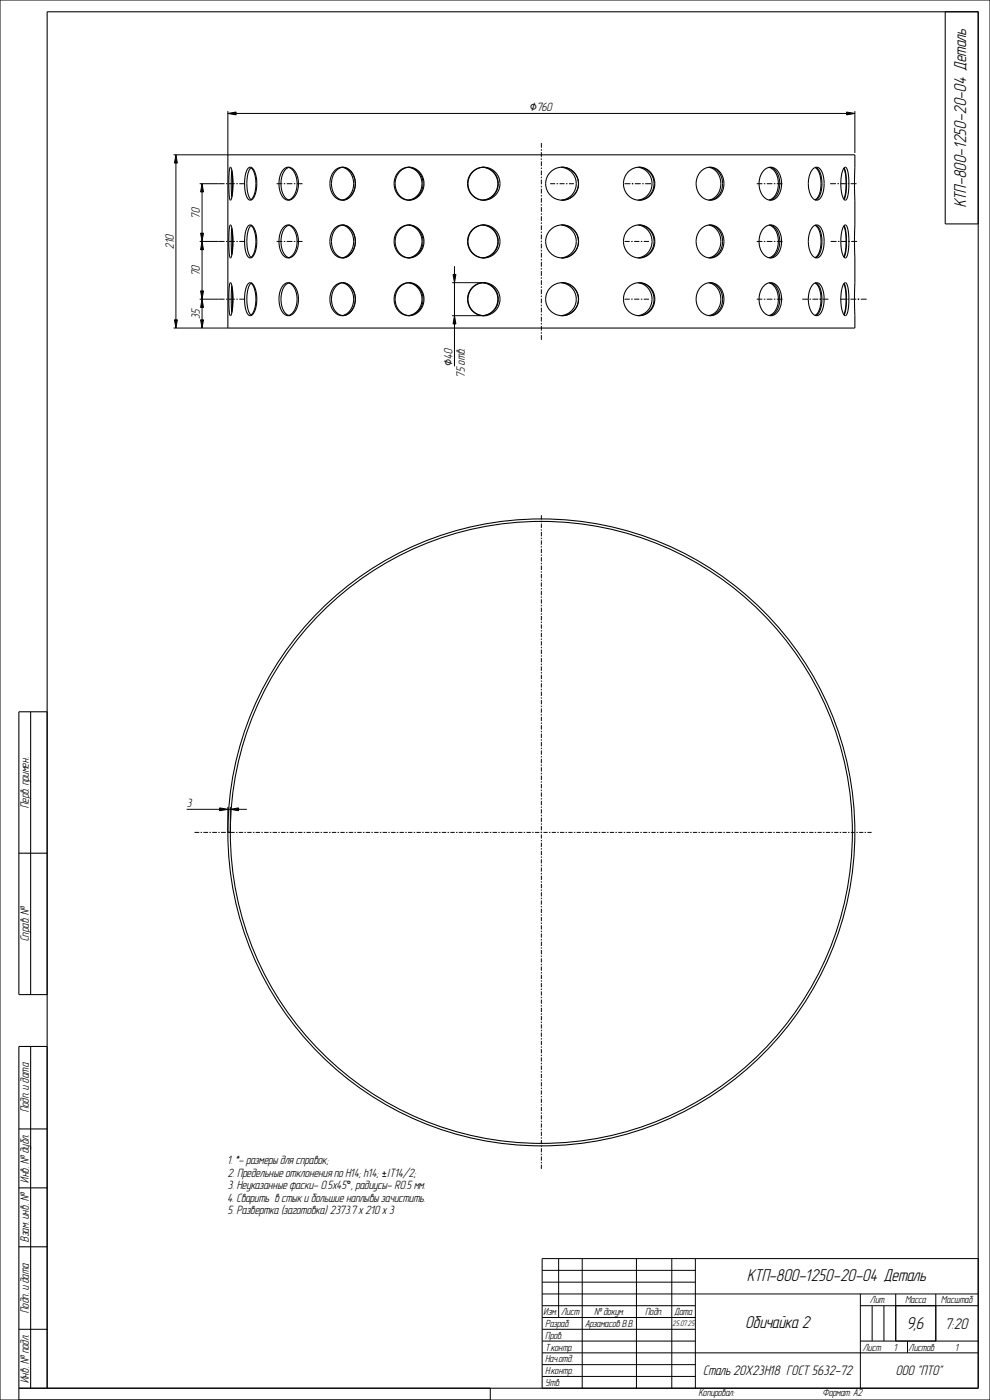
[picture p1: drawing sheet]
<svg xmlns="http://www.w3.org/2000/svg" width="420mm" height="594mm" viewBox="0 0 420 594" stroke-linecap="round" stroke-linejoin="round" font-family="sans-serif">
<g fill="#000">
<path d="M96.7 48.1l3.5-.6v1.2zM359.2 47.5l3.5 .6-3.5 .6zM74.6 65.7l.6 3.5h-1.2zM85.7 77.9l.6 3.5h-1.2zM85.1 98.9h1.2l-.6 3.5zM85.7 102.4l.6 3.5h-1.2zM192.2 116.4h1.2l-.6 3.5zM74 135.7h1.2l-.6 3.5zM85.1 135.7h1.2l-.6 3.5zM85.7 126.9l.6 3.5h-1.2zM85.1 123.4h1.2l-.6 3.5zM192.8 133.9l.6 3.5h-1.2z"/>
<path d="M93.2 342.8l3.5 .6-3.5 .6zM97.7 343.4l3.5-.6v1.2z"/>
</g>
<g fill="none" stroke="#000" stroke-width=".42">
<path d="M0 0h420v594h-420zM96.7 48.1l3.5-.6v1.2zM96.7 47.1v18.6h-23.1M100.2 48.1h259M359.2 47.5l3.5 .6-3.5 .6zM362.7 47.1v17.8M74.6 65.7l.6 3.5h-1.2zM74.6 69.2v66.5M84.7 77.9h10.6M85.7 77.9l.6 3.5h-1.2zM95.9 77.9h.6M97.1 77.9h2.5"/>
<path d="M100.3 77.9h.6M101.5 77.9h2.5M117.3 77.9h2.5M120.4 77.9h.6M121.6 77.9h2.4M124.7 77.9h.6M125.9 77.9h2.4M229.7 60.7v2M229.7 63.3v.6M229.7 64.6v2M229.7 67.2v.6M229.7 68.5v2"/>
<path d="M229.7 71.1v.6M229.7 72.3v2M229.7 75v.6M229.7 76.2v2M229.7 78.8v.7M233.4 77.9h2.1M236.1 77.9h.7M237.4 77.9h2.1M240.1 77.9h.6M241.4 77.9h2.1M264.9 77.9h2.6M268.1 77.9h.1"/>
<path d="M268.1 77.9h.6M269.3 77.9h2.5M272.5 77.9h.6M273.7 77.9h2.5M321 77.9h2.4M324 77.9h.7M325.3 77.9h2.4M328.3 77.9h.6M329.6 77.9h2.3M352.2 77.9h2.5M355.3 77.9h.6M356.5 77.9h2.5"/>
<path d="M359.6 77.9h.7M360.9 77.9h2.5M85.1 98.9h1.2l-.6 3.5zM85.7 81.4v17.5M229.7 80.1v2M229.7 82.7v.6M229.7 84v2M229.7 86.6v.6M229.7 87.9v2M229.7 90.5v.6M229.7 91.7v2M229.7 94.4v.6"/>
<path d="M229.7 95.6v2M229.7 98.2v.7M229.7 99.5v2M84.7 102.4h10.6M85.7 102.4l.6 3.5h-1.2zM85.7 105.9v17.5M95.9 102.4h.6M97.1 102.4h2.5M100.3 102.4h.6M101.5 102.4h2.5M117.3 102.4h2.5M120.4 102.4h.6"/>
<path d="M121.6 102.4h2.4M124.7 102.4h.6M125.9 102.4h2.4M191.8 119.9h12.6M192.2 116.4h1.2l-.6 3.5zM192.8 112.9v3.5M192.8 119.9v14M229.7 102.1v.7M229.7 103.4v2M229.7 106v.6M229.7 107.3v2M229.7 109.9v.6"/>
<path d="M229.7 111.1v2M229.7 113.8v.6M229.7 115v2M229.7 117.6v.7M229.7 118.9v2M264.9 102.4h2.3M267.8 102.4h.6M269 102.4h2.2M271.9 102.4h.6M273.1 102.4h2.2M321 102.4h2.4M324 102.4h.7"/>
<path d="M325.3 102.4h2.4M328.3 102.4h.6M329.6 102.4h2.3M352.4 102.4h2.5M355.5 102.4h.6M356.8 102.4h2.4M359.9 102.4h.6M361.1 102.4h2.5M73.6 139.2h23.1M74 135.7h1.2l-.6 3.5zM84.7 126.9h10.6M85.1 135.7h1.2l-.6 3.5z"/>
<path d="M85.1 123.4h1.2l-.6 3.5zM85.7 126.9l.6 3.5h-1.2zM85.7 130.4v5.3M95.9 126.9h.6M97.1 126.9h2.5M100.3 126.9h.6M101.5 126.9h2.5M191.8 133.9h14.6M192.8 133.9l.6 3.5h-1.2zM192.8 137.4v18M229.7 121.5v.7M229.7 122.8v2"/>
<path d="M229.7 125.4v.6M229.7 126.7v2M229.7 129.3v.6M229.7 130.5v2M229.7 133.2v.6M229.7 134.4v2M229.7 137.1v.6M229.7 138.3v2M264.9 126.9h2.3M267.8 126.9h.6M269 126.9h2.2M271.9 126.9h.6"/>
<path d="M273.1 126.9h2.2M321 126.9h2.4M324 126.9h.7M325.3 126.9h2.4M328.3 126.9h.6M329.6 126.9h2.3M340.4 126.9h2.4M343.4 126.9h.6M344.7 126.9h2.4M347.7 126.9h.1M347.7 126.9h.7M349 126.9h2.4"/>
<path d="M356.4 126.9h2.5M359.6 126.9h.6M360.8 126.9h2.5M363.9 126.9h.1M363.9 126.9h.6M365.2 126.9h2.5M229.7 140.9v.7M229.7 142.2v2M229.7 218.6v1.8M229.7 221v.6M229.7 222.2v1.8M229.7 224.6v.5"/>
<path d="M229.7 225.7v1.8M229.7 228.1v.6M229.7 229.3v1.8M229.7 231.7v.6M229.7 232.9v1.8M229.7 235.3v.5M229.7 236.4v1.8M229.7 238.8v.6M229.7 240v1.8M229.7 242.4v.6M229.7 243.6v1.8M229.7 246v.5"/>
<path d="M229.7 247.1v1.8M229.7 249.5v.6M229.7 250.7v1.8M229.7 253.1v.6M229.7 254.2v1.9M229.7 256.6v.6M229.7 257.8v1.8M229.7 260.2v.6M229.7 261.4v1.8M229.7 263.8v.6M229.7 264.9v1.9M229.7 267.3v.6"/>
<path d="M229.7 268.5v1.8M229.7 270.9v.6M229.7 272.1v1.8M229.7 274.5v.5M229.7 275.6v1.8M229.7 278v.6M229.7 279.2v1.8M229.7 281.6v.6M229.7 282.8v1.8M229.7 285.2v.5M229.7 286.3v1.8M229.7 288.7v.6"/>
<path d="M229.7 289.9v1.8M229.7 292.3v.6M229.7 293.5v1.8M229.7 295.9v.5M229.7 297v1.8M229.7 299.4v.6M229.7 300.6v1.8M229.7 303v.6M229.7 304.1v1.9M229.7 306.5v.6M229.7 307.7v1.8M229.7 310.1v.6"/>
<path d="M229.7 311.3v1.8M229.7 313.7v.6M229.7 314.8v1.9M229.7 317.2v.6M229.7 318.4v1.8M229.7 320.8v.6M229.7 322v1.8M229.7 324.4v.6M229.7 325.5v1.8M229.7 327.9v.6M229.7 329.1v1.8M229.7 331.5v.6"/>
<path d="M229.7 332.7v1.8M229.7 335.1v.5M229.7 336.2v1.8M229.7 338.6v.6M229.7 339.8v1.8M79.2 343.4h14M82.5 353.2h2M85.1 353.2h.6M86.3 353.2h2M88.9 353.2h.6M90 353.2h2M92.6 353.2h.6"/>
<path d="M93.2 342.8l3.5 .6-3.5 .6zM93.8 353.2h2M96.7 342.4v10.8h-.3M96.7 343.4h1M97.7 343.4l3.5-.6v1.2zM97.7 342.4v10.8h1.9M100.1 353.2h.6M101.2 343.4h3.5M101.3 353.2h1.8M103.7 353.2h.6M104.9 353.2h1.8M107.3 353.2h.6"/>
<path d="M108.5 353.2h1.8M110.9 353.2h.6M112.1 353.2h1.8M114.5 353.2h.6M115.7 353.2h1.8M118.1 353.2h.6M119.3 353.2h1.8M121.7 353.2h.6M122.8 353.2h1.9M125.3 353.2h.6M126.4 353.2h1.9M128.9 353.2h.5"/>
<path d="M130 353.2h1.9M132.4 353.2h.6M133.6 353.2h1.9M136 353.2h.6M137.2 353.2h1.8M139.6 353.2h.6M140.8 353.2h1.8M143.2 353.2h.6M144.4 353.2h1.8M146.8 353.2h.6M148 353.2h1.8M150.4 353.2h.6"/>
<path d="M151.6 353.2h1.8M154 353.2h.6M155.2 353.2h1.8M157.6 353.2h.6M158.7 353.2h1.9M161.2 353.2h.6M162.3 353.2h1.9M164.8 353.2h.5M165.9 353.2h1.9M168.3 353.2h.6M169.5 353.2h1.9M171.9 353.2h.6"/>
<path d="M173.1 353.2h1.8M175.5 353.2h.6M176.7 353.2h1.8M179.1 353.2h.6M180.3 353.2h1.8M182.7 353.2h.6M183.9 353.2h1.8M186.3 353.2h.6M187.5 353.2h1.8M189.9 353.2h.6M191.1 353.2h1.8M193.5 353.2h.6"/>
<path d="M194.6 353.2h1.9M197.1 353.2h.6M198.2 353.2h1.9M200.7 353.2h.5M201.8 353.2h1.9M204.2 353.2h.6M205.4 353.2h1.9M207.8 353.2h.6M209 353.2h1.8M211.4 353.2h.6M212.6 353.2h1.8M215 353.2h.6"/>
<path d="M216.2 353.2h1.8M218.6 353.2h.6M219.8 353.2h1.8M222.2 353.2h.6M223.4 353.2h1.8M225.8 353.2h.6M227 353.2h1.8M229.4 353.2h.6M229.7 342.2v.6M229.7 343.4v1.8M229.7 345.8v.5M229.7 346.9v1.8"/>
<path d="M229.7 349.3v.6M229.7 350.5v1.8M229.7 352.9v.6M229.7 354v1.8M229.7 356.4v.6M229.7 357.6v1.7M229.7 359.9v.6M230.5 353.2h1.8M232.9 353.2h.6M234.1 353.2h1.7M236.4 353.2h.6M237.6 353.2h1.8"/>
<path d="M239.9 353.2h.6M241.1 353.2h1.8M243.5 353.2h.6M244.6 353.2h1.8M247 353.2h.6M248.2 353.2h1.7M250.5 353.2h.6M251.7 353.2h1.8M254 353.2h.6M255.2 353.2h1.8M257.6 353.2h.6M258.7 353.2h1.8"/>
<path d="M261.1 353.2h.6M262.3 353.2h1.7M264.6 353.2h.6M265.8 353.2h1.8M268.1 353.2h.6M269.3 353.2h1.8M271.7 353.2h.6M272.8 353.2h1.8M275.2 353.2h.6M276.4 353.2h1.7M278.7 353.2h.6M279.9 353.2h1.8"/>
<path d="M282.2 353.2h.6M283.4 353.2h1.8M285.8 353.2h.6M286.9 353.2h1.8M289.3 353.2h.6M290.5 353.2h1.7M292.8 353.2h.6M294 353.2h1.8M296.3 353.2h.6M297.5 353.2h1.8M299.9 353.2h.5M301 353.2h1.8"/>
<path d="M303.4 353.2h.6M304.6 353.2h1.7M306.9 353.2h.6M308.1 353.2h1.8M310.4 353.2h.6M311.6 353.2h1.8M314 353.2h.5M315.1 353.2h1.8M317.5 353.2h.6M318.7 353.2h1.7M321 353.2h.6M322.2 353.2h1.8"/>
<path d="M324.5 353.2h.6M325.7 353.2h1.8M328.1 353.2h.5M329.2 353.2h1.8M331.6 353.2h.6M332.8 353.2h1.7M335.1 353.2h.6M336.3 353.2h1.7M338.6 353.2h.6M339.8 353.2h1.8M342.2 353.2h.5M343.3 353.2h1.8"/>
<path d="M345.7 353.2h.6M346.8 353.2h1.8M349.2 353.2h.6M350.4 353.2h1.7M352.7 353.2h.6M353.9 353.2h1.8M356.3 353.2h.5M357.4 353.2h1.8M359.8 353.2h.6M360.9 353.2h1.8M363.3 353.2h.6M364.5 353.2h1.7"/>
<path d="M366.8 353.2h.6M368 353.2h1.8M229.7 361.1v1.7M229.7 363.4v.6M229.7 364.6v1.7M229.7 366.9v.6M229.7 368.1v1.7M229.7 370.4v.6M229.7 371.6v1.7M229.7 373.9v.6M229.7 375.1v1.7M229.7 377.4v.6"/>
<path d="M229.7 378.6v1.7M229.7 380.9v.6M229.7 382.1v1.7M229.7 384.4v.6M229.7 385.6v1.7M229.7 387.9v.6M229.7 389.1v1.7M229.7 391.4v.6M229.7 392.6v1.7M229.7 394.9v.6M229.7 396.1v1.7M229.7 398.4v.6"/>
<path d="M229.7 399.6v1.7M229.7 401.9v.6M229.7 403.1v1.8M229.7 405.4v.6M229.7 406.6v1.8M229.7 408.9v.6M229.7 410.1v1.8M229.7 412.4v.6M229.7 413.6v1.8M229.7 415.9v.6M229.7 417.1v1.8M229.7 419.4v.6"/>
<path d="M229.7 420.6v1.8M229.7 423v.5M229.7 424.1v1.8M229.7 426.5v.5M229.7 427.6v1.8M229.7 430v.5M229.7 431.1v1.8M229.7 433.5v.5M229.7 434.6v1.8M229.7 437v.5M229.7 438.1v1.8M229.7 440.5v.6"/>
<path d="M229.7 441.6v1.8M229.7 444v.6M229.7 445.1v1.8M229.7 447.5v.6M229.7 448.6v1.8M229.7 451v.6M229.7 452.1v1.8M229.7 454.5v.6M229.7 455.6v1.8M229.7 458v.6M229.7 459.2v1.7M229.7 461.5v.6"/>
<path d="M229.7 462.7v1.7M229.7 465v.6M229.7 466.2v1.7M229.7 468.5v.6M229.7 469.7v1.7M229.7 472v.6M229.7 473.2v1.7M229.7 475.5v.6M229.7 476.7v1.7M229.7 479v.6M229.7 480.2v1.7M229.7 482.5v.6"/>
<path d="M229.7 483.7v1.7M229.7 486v.6M229.7 487.2v1.7M229.7 489.5v.6M229.7 490.7v1.7M229.7 493v.6M229.7 494.2v1.7M230 534h185v55h-185zM230 539h65M237 534v25M247 534v55M270 534v55"/>
<path d="M285 534v55M295 534v55M230 544h65M230 549h185M230 554h65M230 559h65M365 554h50M365 549v40M370 554v15M375 554v15M380 549v20M397 549v20"/>
<path d="M230 564h65M230 569h65M230 574h185M230 579h65M365 569h50M385 569v5M8 594v-5h200v5M230 584h65"/>
</g>
<g fill="none" stroke="#000" stroke-width=".45">
<path d="M401 5v90h14M96.7 65.7h266v73.5h-266zM97.7 71l.4 .4 .4 1.5 .4 4.7-.3 4.9-.8 2.4-.5-1.5-.2-4.9 .1-5.5zM98.3 72.7l.4 5.2-.4 5.3M98.4 72.2l-.3 5.7 .3 5.8M105.3 71.3l1.2-.3 1.1 1 .9 2.1 .4 2.9-.1 2.9-.5 2.5-.9 1.8-1.1 .7-.9-.3-.7-1-.9-4.2 .3-5 .5-1.9zM106.5 71.2l.8 .9 .7 1.6 .6 4.2-.6 4.3-.7 1.6-.8 .9M106.7 71.1l-.8 .8-.6 1.5-.6 4.5 .6 4.6 .6 1.5 .8 .8M120.4 71.8l1.6-.8 1.9 .4 1.6 1.8 .9 2.7 .2 2.9-.7 3-1.4 2.1-1.7 1-1.4-.1-1.2-.9-.9-1.5-.7-2.1-.2-2.4 .2-2.3 .7-2.2zM122.5 71l1.4 .9 1.1 1.5 .8 2.1 .2 2.4-.2 2.4-.8 2.2-1.1 1.5-1.4 .8M122.8 71l-1.5 .7-1.1 1.6-.7 2.1-.3 2.5 .3 2.6 .7 2.1 1.1 1.6 1.5 .7M142.1 72.3l2.1-1.2 2.5 .1 2.1 1.4 1.5 2.4 .5 2.9-.5 3-1.5 2.4-2.1 1.4-1.8 .2-1.9-.6-1.5-1.4-1-1.8-.5-2.2 .1-2.5 .7-2.3z"/>
<path d="M145.2 71l-1.8 .8-1.5 1.5-.9 2.2-.4 2.4 .4 2.5 .9 2.2 1.5 1.5 1.8 .8M145.2 71l1.9 .8 1.5 1.5 1.1 2.2 .3 2.4-.3 2.5-1.1 2.2-1.5 1.5-1.9 .8M145.6 71h.3M145.6 71h-.4M145.9 71h.1M145.9 71l1.9 .8 1.5 1.5 1 2.2 .4 2.4-.4 2.5-1 2.2-1.5 1.5-1.9 .8M173.3 71h.1M173.4 71h.1M173.4 71l2.2 .8 1.8 1.5 1.2 2.2 .4 2.4-.4 2.5-1.2 2.2-1.8 1.5-2.2 .8M173.5 70.9l2.4 .6 2.1 1.5 1.4 2.3 .5 2.6-.5 2.7-1.4 2.3-2.1 1.5-2.4 .5M173.5 70.9l-2.5 .6-2 1.5-1.3 2.3-.5 2.6 .5 2.7 1.3 2.3 2 1.5 2.5 .5M173.5 71l-2.3 .6-1.9 1.6-1.2 2.2-.5 2.5 .5 2.6 1.2 2.2 1.9 1.6 2.3 .6"/>
<path d="M173.5 71l2.4 .7 1.8 1.5 1.4 2.3 .4 2.4-.4 2.5-1.4 2.3-1.8 1.5-2.4 .7M173.7 70.9l-.2 .1M204.8 71h.4M204.9 71h.3M205.2 71h.1M205.2 71l2.3 .8 2 1.5 1.3 2.2 .4 2.4-.4 2.5-1.3 2.2-2 1.5-2.3 .8M205.2 71l2.5 .8 2 1.5 1.3 2.2 .4 2.4-.4 2.5-1.3 2.2-2 1.5-2.5 .8M205.2 70.9l2.6 .6 2.3 1.5 1.5 2.3 .5 2.6-.5 2.7-1.5 2.3-2.3 1.5-2.6 .5M205.2 70.9l-2.6 .6-2.2 1.5-1.5 2.3-.5 2.6 .5 2.7 1.5 2.3 2.2 1.5 2.6 .5M205.2 70.9l-2.6 .6-2.1 1.6-1.5 2.2-.5 2.6 .5 2.7 1.5 2.2 2.1 1.5 2.6 .6M238 71h.4M238.4 71h.1"/>
<path d="M238.4 71l2.4 .8 2 1.5 1.2 2.2 .5 2.4-.5 2.5-1.2 2.1-2 1.6-2.3 .8M245.4 77.9l-.3-1.9-.9-1.9-1.3-1.5-1.8-1.1a7 7 0 0 0-9.5 5.1 7 7 0 0 0 6.9 8.3M245.4 77.9l-.5 2.7-1.5 2.3-2.3 1.5-2.6 .5M245.5 77.9l-.6 2.7-1.5 2.3-2.2 1.5-2.7 .5M270.6 71h.2M270.8 71h.1M270.9 71l2.2 .8 1.9 1.5 1.2 2.2 .4 2.4-.4 2.5-1.2 2.2-1.9 1.5-2.2 .8M271 70.9h.2M271.2 70.9h.1M271.2 70.9l2.4 .7 2.1 1.5 1.3 2.2 .5 2.6-.5 2.6-1.3 2.3-2.1 1.5-2.4 .6M271.2 70.9l-2.5 .6-2.2 1.5-1.5 2.3-.5 2.6 .5 2.7 1.5 2.3 2.2 1.5 2.5 .5M271.2 70.9l2.5 .6 2.2 1.5 1.4 2.3 .5 2.6-.5 2.7-1.4 2.3-2.2 1.5-2.5 .5"/>
<path d="M300.7 71l2 .8 1.7 1.5 1 2.2 .4 2.4-.4 2.5-1 2.2-1.7 1.5-2 .8M301 70.9l.3 .1M301.3 71l2.1 .7 1.7 1.5 1.1 2.2 .4 2.5-.4 2.6-1.1 2.1-1.7 1.6-2.1 .7M301.3 70.9l-2.2 .6-2 1.5-1.3 2.3-.5 2.6 .5 2.7 1.3 2.3 2 1.5 2.2 .5M301.3 70.9l2.3 .6 1.8 1.5 1.3 2.3 .4 2.6-.4 2.7-1.3 2.3-1.8 1.5-2.3 .5M324.1 72.3l2-1.2 2.1 .1 1.8 1.4 1.2 2.5 .4 3.1-.6 3.1-1.3 2.3-1.8 1.2-1.7 .1-1.6-.8-1.2-1.4-1-2.1-.4-2.3 .2-2.2 .8-2.2zM326.2 71l1.6 .8 1.3 1.6 .8 2.1 .3 2.4-.3 2.5-.8 2.1-1.3 1.6-1.6 .8M326.6 71l1.6 .6 1.4 1.6 .9 2.2 .3 2.5-.3 2.6-.9 2.2-1.4 1.5-1.6 .7M344.9 71.7l1.4-.8 1.4 .6 1.1 1.7 .7 2.8 .1 3.3-.6 2.8-1 1.9-1.3 .9-1.2-.2-1.1-1.1-.9-1.8-.5-2.2 .2-4.4 .7-2zM345.8 71.1l1 .9 .8 1.5 .7 4.4-.7 4.5-.8 1.5-1 .9M346 71l1.1 .8 .9 1.5 .7 4.6-.7 4.6-.9 1.6-1.1 .8M358 71.4l.7 2.5 .2 4-.2 4.1-.7 2.5"/>
<path d="M358.1 71.3l.7 2.3 .3 4.3-.3 4.4-.7 2.3M358.2 71.1l.7-.1 .6 1.1 .6 5-.4 5.8-.5 1.5-.6 .5-.7-.5-.6-1.4-.6-4.2 .4-4.7zM97.7 95.5l.4 .4 .4 1.5 .4 4.7-.3 4.9-.8 2.4-.5-1.5-.2-4.9 .1-5.5zM98.3 97.2l.4 5.2-.4 5.3M98.4 96.7l-.3 5.7 .3 5.8M105.3 95.8l1.2-.3 1.1 1 .9 2.1 .4 2.9-.1 2.9-.5 2.5-.9 1.8-1.1 .7-.9-.3-.7-1-.9-4.2 .3-5 .5-1.9zM106.5 95.7l.8 .9 .7 1.6 .6 4.2-.6 4.3-.7 1.6-.8 .9M106.7 95.6l-.8 .8-.6 1.5-.6 4.5 .6 4.6 .6 1.5 .8 .8M120.4 96.3l1.6-.8 1.9 .4 1.6 1.8 .9 2.7 .2 2.9-.7 3-1.4 2.1-1.7 1-1.4-.1-1.2-.9-.9-1.5-.7-2.1-.2-2.4 .2-2.3 .7-2.2zM122.5 95.5l1.4 .9 1.1 1.5 .8 2.1 .2 2.4-.2 2.4-.8 2.2-1.1 1.5-1.4 .8M122.8 95.5l-1.5 .7-1.1 1.6-.7 2.1-.3 2.5 .3 2.6 .7 2.1 1.1 1.6 1.5 .7M142.1 96.8l2.1-1.2 2.5 .1 2.1 1.4 1.5 2.4 .5 2.9-.5 3-1.5 2.4-2.1 1.4-1.8 .2-1.9-.6-1.5-1.4-1-1.8-.5-2.2 .1-2.5 .7-2.3z"/>
<path d="M145.2 84.9h.4M145.2 95.5l-1.8 .8-1.5 1.5-.9 2.2-.4 2.4 .4 2.5 .9 2.2 1.5 1.5 1.8 .8M145.2 95.5l1.9 .8 1.5 1.5 1.1 2.2 .3 2.4-.3 2.5-1.1 2.2-1.5 1.5-1.9 .8M145.6 95.5h.3M145.6 95.5h-.4M145.9 95.5h.1M145.9 84.9h-.3M145.9 84.9h.1M145.9 95.5l1.9 .8 1.5 1.5 1 2.2 .4 2.4-.4 2.5-1 2.2-1.5 1.5-1.9 .8M173.3 95.5h.1M173.4 84.9h-.1M173.4 95.5h.1"/>
<path d="M173.4 95.5l2.2 .8 1.8 1.5 1.2 2.2 .4 2.4-.4 2.5-1.2 2.2-1.8 1.5-2.2 .8M173.4 84.9h.1M173.5 95.4l2.4 .6 2.1 1.5 1.4 2.3 .5 2.6-.5 2.7-1.4 2.3-2.1 1.5-2.4 .5M173.5 95.4l-2.5 .6-2 1.5-1.3 2.3-.5 2.6 .5 2.7 1.3 2.3 2 1.5 2.5 .5M173.5 84.9h.2M173.5 95.5l-2.3 .6-1.9 1.6-1.2 2.2-.5 2.5 .5 2.6 1.2 2.2 1.9 1.6 2.3 .6M173.5 95.5l2.4 .7 1.8 1.5 1.4 2.3 .4 2.4-.4 2.5-1.4 2.3-1.8 1.5-2.4 .7M173.7 95.4l-.2 .1M204.8 95.5h.4M204.9 95.5h.3M205.2 84.9h-.4M205.2 95.5h.1"/>
<path d="M205.2 84.9h.1M205.2 95.5l2.3 .8 2 1.5 1.3 2.2 .4 2.4-.4 2.5-1.3 2.2-2 1.5-2.3 .8M205.2 95.5l2.5 .8 2 1.5 1.3 2.2 .4 2.4-.4 2.5-1.3 2.2-2 1.5-2.5 .8M205.2 84.9h-.3M205.2 95.4l2.6 .6 2.3 1.5 1.5 2.3 .5 2.6-.5 2.7-1.5 2.3-2.3 1.5-2.6 .5M205.2 95.4l-2.6 .6-2.2 1.5-1.5 2.3-.5 2.6 .5 2.7 1.5 2.3 2.2 1.5 2.6 .5M205.2 95.4l-2.6 .6-2.1 1.6-1.5 2.2-.5 2.6 .5 2.7 1.5 2.2 2.1 1.5 2.6 .6M238 95.5h.4M238.4 95.5h.1M238.4 84.9h-.4M238.4 95.5l2.4 .8 2 1.5 1.2 2.2 .5 2.4-.5 2.5-1.2 2.1-2 1.6-2.3 .8M238.5 84.9h-.1"/>
<path d="M270.6 95.5h.2M270.8 95.5h.1M270.8 84.9h-.2M270.9 84.9h-.1M270.9 95.5l2.2 .8 1.9 1.5 1.2 2.2 .4 2.4-.4 2.5-1.2 2.2-1.9 1.5-2.2 .8M271 95.4h.2M271.2 84.9h-.2M271.2 95.4h.1M271.2 84.9h.1M271.2 95.4l2.4 .7 2.1 1.5 1.3 2.2 .5 2.6-.5 2.6-1.3 2.3-2.1 1.5-2.4 .6M271.2 95.4l-2.5 .6-2.2 1.5-1.5 2.3-.5 2.6 .5 2.7 1.5 2.3 2.2 1.5 2.5 .5M271.2 95.4l2.5 .6 2.2 1.5 1.4 2.3 .5 2.6-.5 2.7-1.4 2.3-2.2 1.5-2.5 .5"/>
<path d="M300.7 95.5l2 .8 1.7 1.5 1 2.2 .4 2.4-.4 2.5-1 2.2-1.7 1.5-2 .8M301 95.4l.3 .1M301.3 84.9h-.3M301.3 95.5l2.1 .7 1.7 1.5 1.1 2.2 .4 2.5-.4 2.6-1.1 2.1-1.7 1.6-2.1 .7M301.3 95.4l-2.2 .6-2 1.5-1.3 2.3-.5 2.6 .5 2.7 1.3 2.3 2 1.5 2.2 .5M301.3 95.4l2.3 .6 1.8 1.4 1.3 2.4 .4 2.6-.4 2.7-1.3 2.3-1.8 1.5-2.3 .5M324.1 96.8l2-1.2 2.1 .1 1.8 1.4 1.2 2.5 .4 3.1-.6 3.1-1.3 2.3-1.8 1.2-1.7 .1-1.6-.8-1.2-1.4-1-2.1-.4-2.3 .2-2.2 .8-2.2zM326.2 95.5l1.6 .8 1.3 1.6 .8 2.1 .3 2.4-.3 2.5-.8 2.1-1.3 1.6-1.6 .8M326.6 95.5l1.6 .6 1.4 1.6 .9 2.2 .3 2.5-.3 2.6-.9 2.2-1.4 1.5-1.6 .7M344.9 96.2l1.4-.8 1.4 .6 1.1 1.7 .7 2.8 .1 3.3-.6 2.8-1 1.9-1.3 .9-1.2-.2-1.1-1.1-.9-1.8-.5-2.2 .2-4.4 .7-2zM345.8 95.6l1 .9 .8 1.5 .7 4.4-.7 4.5-.8 1.5-1 .9M346 95.5l1.1 .8 .9 1.5 .7 4.6-.7 4.6-.9 1.6-1.1 .8"/>
<path d="M358 95.9l.7 2.5 .2 4-.2 4.1-.7 2.5M358.1 95.8l.7 2.3 .3 4.3-.3 4.4-.7 2.3M358.2 95.6l.7-.1 .6 1.1 .6 5-.4 5.8-.5 1.5-.6 .5-.7-.5-.6-1.4-.6-4.2 .4-4.7zM97.7 120l.4 .4 .4 1.5 .4 4.7-.3 4.9-.8 2.4-.5-1.5-.2-4.9 .1-5.5zM122.8 120l-1.5 .7-1.1 1.6-.7 2.1-.3 2.5 .3 2.6 .7 2.1 1.1 1.6 1.5 .7M145.2 109.4h.4M145.2 120l-1.8 .8-1.5 1.5-.9 2.2-.4 2.4 .4 2.5 .9 2.2 1.5 1.5 1.8 .8M145.2 120l1.9 .8 1.5 1.5 1.1 2.2 .3 2.4-.3 2.5-1.1 2.2-1.5 1.5-1.9 .8M145.6 120h.3M145.6 120h-.4M145.9 120h.1M145.9 109.4h-.3"/>
<path d="M145.9 109.4h.1M145.9 120l1.9 .8 1.5 1.5 1 2.2 .4 2.4-.4 2.5-1 2.2-1.5 1.5-1.9 .8M173.3 120h.1M173.4 109.4h-.1M173.4 120h.1M173.4 120l2.2 .8 1.8 1.5 1.2 2.2 .4 2.4-.4 2.5-1.2 2.2-1.8 1.5-2.2 .8M173.4 109.4h.1M173.5 119.9l2.4 .6 2.1 1.5 1.4 2.3 .5 2.6-.5 2.7-1.4 2.3-2.1 1.5-2.4 .5M173.5 119.9l-2.5 .6-2 1.5-1.3 2.3-.5 2.6 .5 2.7 1.3 2.3 2 1.5 2.5 .5M173.5 109.4h.2M173.5 120l-2.3 .6-1.9 1.6-1.2 2.2-.5 2.5 .5 2.6 1.2 2.2 1.9 1.6 2.3 .6M173.5 120l2.4 .7 1.8 1.5 1.4 2.3 .4 2.4-.4 2.5-1.4 2.3-1.8 1.5-2.4 .7"/>
<path d="M173.7 119.9l-.2 .1M204.8 120h.4M204.9 120h.3M205.2 109.4h-.4M205.2 120h.1M205.2 109.4h.1M205.2 120l2.3 .8 2 1.5 1.3 2.2 .4 2.4-.4 2.5-1.3 2.2-2 1.5-2.3 .8M205.2 120l2.5 .8 2 1.5 1.3 2.2 .4 2.4-.4 2.5-1.3 2.2-2 1.5-2.5 .8M205.2 109.4h-.3M205.2 119.9l2.6 .6 2.3 1.5 1.5 2.3 .5 2.6-.5 2.7-1.5 2.3-2.3 1.5-2.6 .5M205.2 119.9l-2.6 .6-2.2 1.5-1.5 2.3-.5 2.6 .5 2.7 1.5 2.3 2.2 1.5 2.6 .5M205.2 119.9l-2.6 .6-2.1 1.6-1.5 2.2-.5 2.6 .5 2.7 1.5 2.2 2.1 1.5 2.6 .6"/>
<path d="M238 120h.4M238.4 120h.1M238.4 109.4h-.4M238.4 120l2.4 .8 2 1.5 1.2 2.2 .5 2.4-.5 2.5-1.2 2.1-2 1.6-2.3 .8M238.5 109.4h-.1M245.4 102.4l-.3-1.9-.9-1.9-1.3-1.5-1.8-1.1a7 7 0 0 0-9.5 5.1 7 7 0 0 0 6.9 8.3M245.4 102.4l-.5 2.7-1.5 2.3-2.3 1.5-2.6 .5M245.5 102.4l-.6 2.7-1.5 2.3-2.2 1.5-2.7 .5M270.6 120h.2M270.8 120h.1M270.8 109.4h-.2M270.9 109.4h-.1"/>
<path d="M270.9 120l2.2 .8 1.9 1.5 1.2 2.2 .4 2.4-.4 2.5-1.2 2.2-1.9 1.5-2.2 .8M271 119.9h.2M271.2 109.4h-.2M271.2 119.9h.1M271.2 109.4h.1M271.2 119.9l2.4 .7 2.1 1.5 1.3 2.2 .5 2.6-.5 2.6-1.3 2.3-2.1 1.5-2.4 .6M271.2 119.9l-2.5 .6-2.2 1.5-1.5 2.3-.5 2.6 .5 2.7 1.5 2.3 2.2 1.5 2.5 .5M271.2 119.9l2.5 .6 2.2 1.5 1.4 2.3 .5 2.6-.5 2.7-1.4 2.3-2.2 1.5-2.5 .5M300.7 120l2 .8 1.7 1.5 1 2.2 .4 2.4-.4 2.5-1 2.2-1.7 1.5-2 .8M301 119.9l.3 .1M301.3 109.4h-.3M301.3 120l2.1 .7 1.7 1.5 1.1 2.2 .4 2.5-.4 2.6-1.1 2.1-1.7 1.6-2.1 .7"/>
<path d="M301.3 119.9l-2.2 .6-2 1.5-1.3 2.3-.5 2.6 .5 2.7 1.3 2.3 2 1.5 2.2 .5M301.3 119.9l2.3 .6 1.8 1.5 1.3 2.3 .4 2.6-.4 2.7-1.3 2.3-1.8 1.5-2.3 .5M326.6 120l1.6 .6 1.4 1.6 .9 2.2 .3 2.5-.3 2.6-.9 2.2-1.4 1.5-1.6 .7M98.3 121.7l.4 5.2-.4 5.3M98.4 121.2l-.3 5.7 .3 5.8M105.3 120.3l1.2-.3 1.1 1 .9 2.1 .4 2.9-.1 2.9-.5 2.5-.9 1.8-1.1 .7-.9-.3-.7-1-.9-4.2 .3-5 .5-1.9zM106.5 120.2l.8 .9 .7 1.6 .6 4.2-.6 4.3-.7 1.6-.8 .9M106.7 120.1l-.8 .8-.6 1.5-.6 4.5 .6 4.6 .6 1.5 .8 .8M120.4 120.8l1.6-.8 1.9 .4 1.6 1.8 .9 2.7 .2 2.9-.7 3-1.4 2.1-1.7 1-1.4-.1-1.2-.9-.9-1.5-.7-2.1-.2-2.4 .2-2.3 .7-2.2zM122.5 120l1.4 .9 1.1 1.5 .8 2.1 .2 2.4-.2 2.4-.8 2.2-1.1 1.5-1.4 .8M142.1 121.3l2.1-1.2 2.5 .1 2.1 1.4 1.5 2.4 .5 2.9-.5 3-1.5 2.4-2.1 1.4-1.8 .2-1.9-.6-1.5-1.4-1-1.8-.5-2.2 .1-2.5 .7-2.3zM145.2 133.9h.4"/>
<path d="M145.9 133.9h-.3M145.9 133.9h.1M173.4 133.9h-.1M173.4 133.9h.1M173.5 133.9h.2M205.2 133.9h-.4M205.2 133.9h.1M205.2 133.9h-.3M238.4 133.9h-.4M238.5 133.9h-.1M245.4 126.9l-.3-1.9-.9-1.9-1.3-1.5-1.8-1.1a7 7 0 0 0-9.5 5.1 7 7 0 0 0 6.9 8.3M245.4 126.9l-.5 2.7-1.5 2.3-2.3 1.5-2.6 .5"/>
<path d="M245.5 126.9l-.6 2.7-1.5 2.3-2.2 1.5-2.7 .5M270.8 133.9h-.2M270.9 133.9h-.1M271.2 133.9h-.2M271.2 133.9h.1M301.3 133.9h-.3M324.1 121.3l2-1.2 2.1 .1 1.8 1.4 1.2 2.5 .4 3.1-.6 3.1-1.3 2.3-1.8 1.2-1.7 .1-1.6-.8-1.2-1.4-1-2.1-.4-2.3 .2-2.2 .8-2.2zM326.2 120l1.6 .8 1.3 1.6 .8 2.1 .3 2.4-.3 2.5-.8 2.1-1.3 1.6-1.6 .8M344.9 120.7l1.4-.8 1.4 .6 1.1 1.7 .7 2.8 .1 3.3-.6 2.8-1 1.9-1.3 .9-1.2-.2-1.1-1.1-.9-1.8-.5-2.2 .2-4.4 .7-2zM345.8 120.1l1 .9 .8 1.5 .7 4.4-.7 4.5-.8 1.5-1 .9M346 120l1.1 .8 .9 1.5 .7 4.6-.7 4.6-.9 1.6-1.1 .8M358 120.4l.7 2.5 .2 4-.2 4.1-.7 2.5"/>
<path d="M358.1 120.3l.7 2.3 .3 4.3-.3 4.4-.7 2.3M358.2 120.1l.7-.1 .6 1.1 .6 5-.4 5.8-.5 1.5-.6 .5-.7-.5-.6-1.4-.6-4.2 .4-4.7zM135.7 259.1a133 133 0 0 1 209.2 27.6 133 133 0 0 1-80.8 195 133 133 0 0 1-167.4-128.5h1a132 132 0 0 0 195.4 115.6 132 132 0 0 0 7.7-226.9 132 132 0 0 0-202.8 102.2l-.3 9h-1a132.6 132.6 0 0 1 39-94zM13 302v120M20 302h-12v120h12M8 362h12M13 444v145M20 444h-12v145h407v-584h-395v584M8 479h12M8 504h12M8 529h12M8 564h12"/>
</g>
<g font-size="7.3">
<text x="409.9" y="87.9" transform="rotate(-90 409.9 87.9)">КТП-800-1250-20-04 Деталь</text>
<text x="317.1" y="543.4">КТП-800-1250-20-04 Деталь</text>
<text x="316.5" y="563.4">Обичайка 2</text>
<text x="385.2" y="564">9,6</text>
</g>
<text font-size="6.6" x="401.4" y="563.8">7:20</text>
<g font-size="5.9">
<text x="298.4" y="583.5">Сталь 20Х23Н18 ГОСТ 5632-72</text>
<text x="380.1" y="583.5">ООО &quot;ПТО&quot;</text>
</g>
<g font-size="5.3">
<text x="224.8" y="47.3">⌀760</text>
<text x="191.9" y="155.4" transform="rotate(-90 191.9 155.4)">⌀40</text>
</g>
<g font-size="5.1">
<text x="84.8" y="92.4" transform="rotate(-90 84.8 92.4)">70</text>
<text x="73.8" y="105.6" transform="rotate(-90 73.8 105.6)">210</text>
<text x="84.8" y="116.9" transform="rotate(-90 84.8 116.9)">70</text>
<text x="84.8" y="135.4" transform="rotate(-90 84.8 135.4)">35</text>
<text x="197.2" y="159.9" transform="rotate(-90 197.2 159.9)">75 отв.</text>
<text x="12.3" y="342.9" transform="rotate(-90 12.3 342.9)">Перв. примен.</text>
<text x="79.2" y="342.5">3</text>
<text x="12.3" y="399.3" transform="rotate(-90 12.3 399.3)">Справ. №</text>
<text x="12.3" y="472" transform="rotate(-90 12.3 472)">Подп. и дата</text>
<text x="96.7" y="494">1. *- размеры для справок;</text>
<text x="12.3" y="501.9" transform="rotate(-90 12.3 501.9)">Инв. № дубл.</text>
<text x="96.7" y="499.3">2. Предельные отклонения по H14; h14; ±IT14/2;</text>
<text x="96.7" y="504.5">3. Неуказанные фаски- 0.5х45°, радиусы- R0.5 мм.</text>
<text x="96.7" y="509.8">4. Сварить в стык и большие наплывы зачистить.</text>
<text x="96.7" y="515">5. Развертка (заготовка) 2373.7 х 210 х 3</text>
<text x="12.3" y="526.8" transform="rotate(-90 12.3 526.8)">Взам. инв. №</text>
<text x="12.3" y="557" transform="rotate(-90 12.3 557)">Подп. и дата</text>
<text x="12.3" y="586.9" transform="rotate(-90 12.3 586.9)">Инв. № подл.</text>
</g>
<g font-size="4.4">
<text x="369.2" y="553">Лит.</text>
<text x="384.1" y="553">Масса</text>
<text x="399.3" y="553">Масштаб</text>
<text x="230.6" y="558">Изм.</text>
<text x="231.4" y="563">Pазраб.</text>
<text x="238.2" y="558">Лист</text>
<text x="248.4" y="563">Арзамасов В.В.</text>
<text x="252.2" y="558">№ докум.</text>
<text x="273.9" y="558">Подп.</text>
<text x="286.3" y="558">Дата</text>
<text x="231.4" y="568">Пров.</text>
<text x="231.4" y="573">Т.контр.</text>
<text x="366.2" y="573">Лист</text>
<text x="379.4" y="573">1</text>
<text x="385.6" y="573">Листов</text>
<text x="405.4" y="573">1</text>
<text x="231.4" y="578">Нач.отд.</text>
<text x="231.4" y="583">Н.контр.</text>
<text x="231.4" y="588">Утв.</text>
<text x="296.5" y="592.5">Копировал:</text>
<text x="349" y="592.5">Формат: А2</text>
</g>
<text font-size="3.4" x="285.3" y="562.7">25.07.25</text>
</svg>
